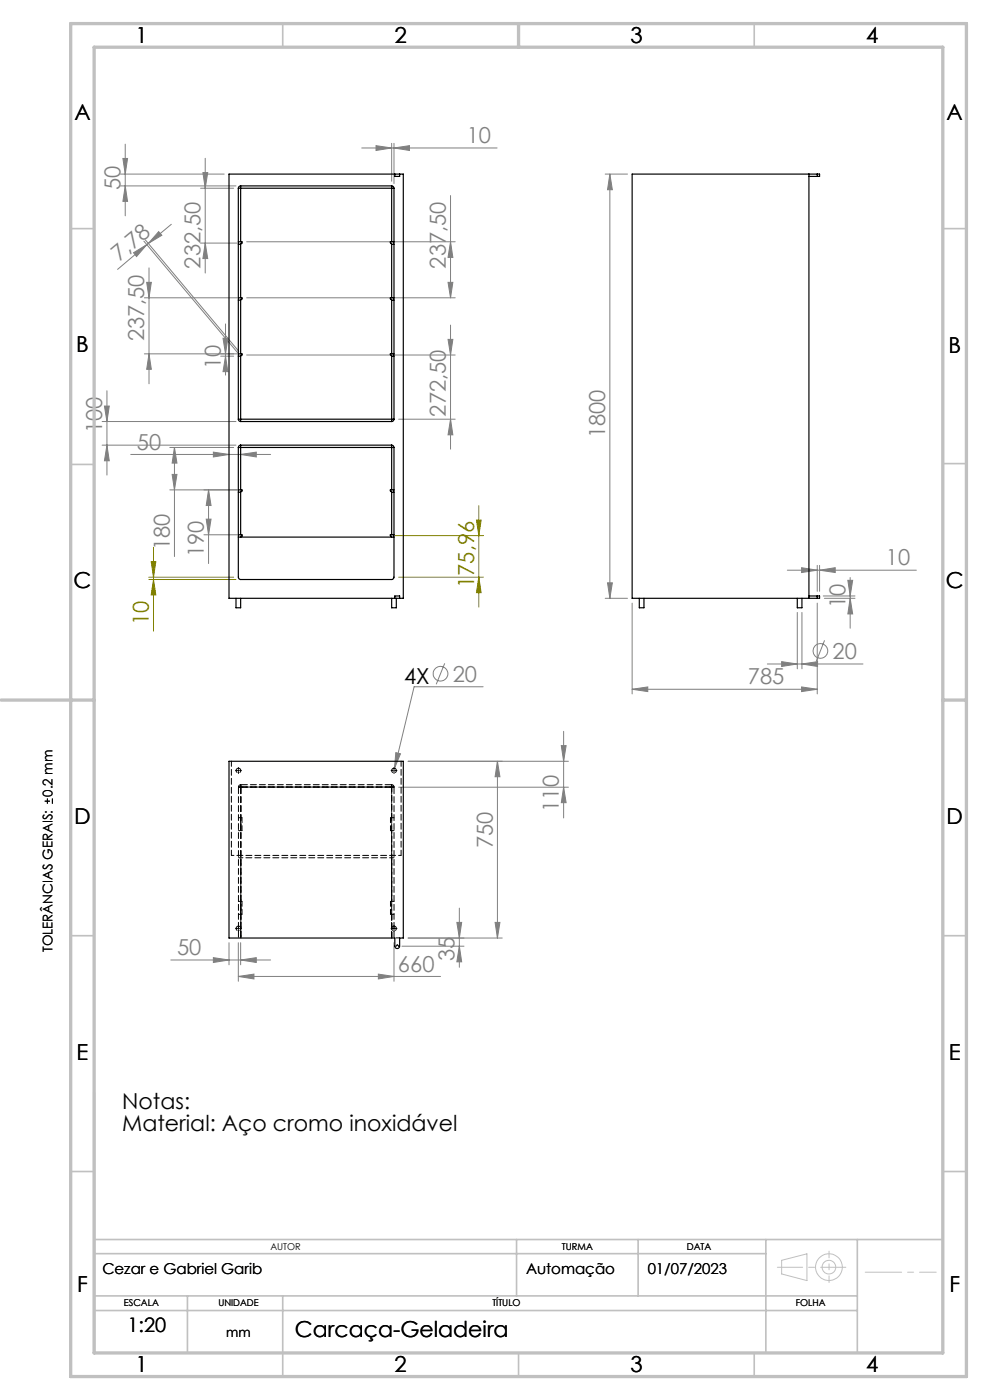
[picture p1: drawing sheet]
<svg xmlns="http://www.w3.org/2000/svg" width="210mm" height="297mm" viewBox="0 0 210 297" stroke-linecap="round" stroke-linejoin="round" font-family="sans-serif">
<g fill="none" stroke="#808080" stroke-width=".21">
<path d="M25.6 39.4h24.5M25.6 36.9h22M26.1 33.6h1l-.5 3.3zM26.6 30.6v15.2M26.6 39.4l.5 3.3h-1zM42.5 39.9h7.1M43 36.6h1.1l-.6 3.3zM43.5 33.6v24.3M76.7 31.4h28.7M79.8 30.9l3.3 .5-3.3 .5zM83.1 30.4v8M83.6 31.4l3.3-.5v1z"/>
<path d="M83.6 30.4v8.5M128.4 36.9h4.7M129.4 36.9l.5 3.3h-1zM129.4 36.9v90M28.3 53.6l2.9-1.7-2.2 2.5zM30.5 51.1l19.9 23.7M30.8 50.9l19.9 23.6M31.1 59.9h1l-.5 3.3zM31.2 51.9l-6.3 5.2M31.5 51.6l-.3 .3M31.6 56.8v24.6M33.7 49.1l.6 .8-2.8 1.7z"/>
<path d="M36.3 47.6l-4.8 4M42.5 51.6h7.8M43.5 51.6l.6 3.3h-1.1zM52.3 51.3h44.3M95 59.9h1.1l-.5 3.3zM95.6 51.3l.5 3.3h-1.1zM95.6 41.5v21.7M30.6 75.1h19.7M30.6 63.2h19.7M31.6 75.1l.5 3.2h-1zM46.8 75.6h2.8M47.3 71.8h1l-.5 3.3z"/>
<path d="M47.8 68.7v10.9M47.8 75.6l.5 3.2h-1zM52.3 63.2h44.3M52.3 75.3h44.3M95 72h1.1l-.5 3.3zM95.6 69v26.3M21.7 94.4h28.4M21.7 89.4h28.4M22.2 86.1h1l-.5 3.3zM22.7 82.9v17.9M22.7 94.4l.5 3.4h-1zM27.7 96.4h29.7"/>
<path d="M36 94.9h13.6M37 94.9v23.2M37 94.9l.5 3.3h-1zM45.3 95.9l3.3 .5-3.3 .5zM51 96.4l3.4-.5v1zM84.6 88.9h12M95.6 88.9l.5 3.3h-1.1zM36 103.9h14.3M36.5 100.6h1l-.5 3.3zM43.3 113.4h7M43.7 110.1h1.1l-.6 3.3zM44.2 103.9l.6 3.3h-1.1z"/>
<path d="M44.2 103.9v15.7M173.4 119.9v5.5M173.8 119.9v5.5M128.4 126.9h4.7M128.9 123.6h1l-.5 3.3zM134.1 127.9v19.3M167 121h27.4M169.1 129.9v12M170 120.4l3.4 .6-3.4 .5zM170.1 129.9v12M173.4 127.9v19.3M173.8 121l3.4-.6v1.1z"/>
<path d="M174.6 126.4h6.8M174.9 126.9h6.5M174.9 135.9l-1.8 4.4M179.8 123.1h1.1l-.6 3.3zM180.3 126.9l.6 3.3h-1.1zM180.3 122.5v10.8M84 159.7l.9 .2-1.2 3.1zM94.3 140.7l-1.8 4.5M102.5 145.7h-14.7l-4.1 17.3M119.1 158.2h1l-.5 3.3zM119.6 155.1v18.4M134.1 146.2l3.3-.5v1z"/>
<path d="M134.1 146.2h39.3M162.8 140.9h20.3M165.8 140.4l3.3 .5-3.3 .5zM170 145.7l3.4 .5-3.4 .5zM170.1 140.9l3.3-.5v1zM83.7 163l-.3 1M84.6 167h36M86.6 161.5h34M105.5 161.5l.5 3.3h-1zM105.5 161.5v37.5M119.6 167l.5 3.3h-1zM48.6 200v4.7"/>
<path d="M50.6 200v8.2M51 200v4.7M83.6 200v8.2M86.6 199h19.9M96.9 195.7h1l-.5 3.3zM97.4 192.6v12.6M105 195.7h1l-.5 3.3zM36.2 203.7h21.2M45.3 203.2l3.3 .5-3.3 .5zM50.6 207.1l3.3-.4v1zM50.6 207.1h42.9M51 203.7l3.4-.5v1z"/>
<path d="M80.3 206.7l3.3 .4-3.3 .6zM85.3 200.7h13.1M97.4 200.7l.5 3.3h-1z"/>
<circle cx="174" cy="138.1" r="1.56"/>
<circle cx="93.4" cy="142.9" r="1.55"/>
</g>
<path d="M9.5 170h1.1M10.1 169.4v1.1M11.1 169.4v1.1M50.4 163.5h.3M50.6 163.4v.2M83.4 163.5h.3M83.6 163.4v.2M50.4 197h.3M50.6 196.8v.3M83.4 197h.3M83.6 196.8v.3" fill="none" stroke="#000" stroke-width=".21"/>
<g fill="none" stroke="#c0c0c0" stroke-width=".21">
<path d="M165.8 267.4l5.4-1.4v5.7l-5.4-1.4z"/>
<circle cx="175.8" cy="268.8" r="1.44"/>
<circle cx="175.8" cy="268.8" r="2.83"/>
</g>
<path d="M32.1 119.1h1l-.5 3.3zM32.6 116.1v17.8M83.8 113.6h18.8M101.1 110.3h1l-.5 3.3zM101.6 107.3v21.5M31.6 122.9h18.5M31.6 122.4h18M32.6 122.9l.5 3.3h-1zM84.6 122.4h18M101.6 122.4l.5 3.3h-1z" fill="none" stroke="#808000" stroke-width=".21"/>
<g fill="none" stroke="#000" stroke-width=".21" stroke-dasharray="15.2 1.3 1.3 1.3">
<path d="M50.3 163.5h-.3M50.6 163.2v-.4M50.6 163.7v.4M50.8 163.5h.4M83.3 163.5h-.3M83.6 163.2v-.4M83.6 163.7v.4M83.8 163.5h.4M50.3 197h-.3M50.6 196.7v-.4M50.6 197.2v.4M50.8 197h.4"/>
<path d="M83.3 197h-.3M83.6 196.7v-.4M83.6 197.2v.4M83.8 197h.4"/>
</g>
<path d="M183.5 269.9h15.1" fill="none" stroke="#c0c0c0" stroke-width=".21" stroke-dasharray="15.2 1.3 1.3 1.3" stroke-dashoffset="7.5"/>
<path d="M200 260.4v7.3" fill="none" stroke="#c0c0c0" stroke-width=".21" stroke-dasharray="15.2 1.3 1.3 1.3" stroke-dashoffset="13.5"/>
<path d="M175.9 265.4v6.7" fill="none" stroke="#c0c0c0" stroke-width=".21" stroke-dasharray="15.2 1.3 1.3 1.3" stroke-dashoffset="13.8"/>
<path d="M164.9 268.8h14.5" fill="none" stroke="#c0c0c0" stroke-width=".21" stroke-dasharray="15.2 1.3 1.3 1.3" stroke-dashoffset="9.9"/>
<g fill="none" stroke="#c0c0c0" stroke-width=".35">
<path d="M60 5v5M160 5v5M15 48.5h5M200 48.5h5M15 98.5h5M200 98.4h5M15 198.5h5M200 198.5h5M15 248.5h5M200 248.5h5M20 274.9h161.9M20 263h180"/>
<path d="M20 278h161.9M20 266h142.5M39.8 274.9v12.1M60 274.9v17.1M109.6 263v11.9M135.4 263v11.9M162.5 263v24M181.9 263v24M110 287v5M160 287v5"/>
</g>
<path d="M20 231.8v55.2" fill="none" stroke="#c0c0c0" stroke-width=".5"/>
<path d="M15 5h190v287h-190zM20 10h180v277h-180zM110 5v5M.2 148.5h19.8M200 148.5h5" fill="none" stroke="#c0c0c0" stroke-width=".7"/>
<g fill="#808000">
<path d="M32.6 122.9l.5 3.3h-1zM32.1 119.1h1l-.5 3.3z"/>
<path d="M101.1 110.3h1l-.5 3.3zM101.6 122.4l.5 3.3h-1z"/>
</g>
<g fill="#808080">
<path d="M51 96.4l3.4-.5v1zM45.3 95.9l3.3 .5-3.3 .5zM173.8 121l3.4-.6v1.1zM170 120.4l3.4 .6-3.4 .5z"/>
<path d="M84 159.7l-.3 3.3 1.2-3.1zM50.6 207.1l3.3-.4v1zM80.3 206.7l3.3 .4-3.3 .6zM134.1 146.2l3.3-.5v1zM170 145.7l3.4 .5-3.4 .5zM165.8 140.4l3.3 .5-3.3 .5zM170.1 140.9l3.3-.5v1z"/>
<path d="M83.6 31.4l3.3-.5v1zM79.8 30.9l3.3 .5-3.3 .5zM51 203.7l3.4-.5v1zM45.3 203.2l3.3 .5-3.3 .5z"/>
<path d="M28.3 53.6l2.9-1.7-2.2 2.5zM33.7 49.1l.6 .8-2.8 1.7z"/>
<path d="M26.6 39.4l.5 3.3h-1zM26.1 33.6h1l-.5 3.3zM22.7 94.4l.5 3.4h-1zM22.2 86.1h1l-.5 3.3zM36.5 100.6h1l-.5 3.3zM37 94.9l.5 3.3h-1zM43.5 51.6l.6 3.3h-1.1zM43 36.6h1.1l-.6 3.3zM47.8 75.6l.5 3.2h-1zM47.3 71.8h1l-.5 3.3z"/>
<path d="M31.6 75.1l.5 3.2h-1zM31.1 59.9h1l-.5 3.3zM43.7 110.1h1.1l-.6 3.3zM44.2 103.9l.6 3.3h-1.1zM105 195.7h1l-.5 3.3zM105.5 161.5l.5 3.3h-1z"/>
<path d="M95.6 51.3l.5 3.3h-1.1zM95 59.9h1.1l-.5 3.3zM95 72h1.1l-.5 3.3zM95.6 88.9l.5 3.3h-1.1zM96.9 195.7h1l-.5 3.3zM97.4 200.7l.5 3.3h-1zM119.1 158.2h1l-.5 3.3zM119.6 167l.5 3.3h-1zM129.4 36.9l.5 3.3h-1zM128.9 123.6h1l-.5 3.3zM179.8 123.1h1.1l-.6 3.3zM180.3 126.9l.6 3.3h-1.1z"/>
</g>
<g fill="none" stroke="#000" stroke-width=".25">
<path d="M50.6 39.9h.4M50.6 39.9v49M51 39.4l-.3 .2-.1 .3M51 39.4v.5M51 39.9v11.4M51 39.4h32.1M51 39.9h32.1M83.1 39.4l.3 .2 .2 .3M83.1 39.4v.5M83.1 39.9h.5M83.1 39.9v11.4M83.6 39.9v49"/>
<path d="M83.7 36.9v.5h1.1v-.5M83.7 36.9h1.1M83.7 36.9h-35.1v90h35.1M84.8 36.9h.7v90h-.7M171.6 36.9v90M171.6 37.4h1.8M173.4 36.9h.4v.5h-.4M173.4 36.9h-39.3v90h39.3M173.4 36.9v.5M50.6 51.3h.7v.3l-.3 .2h-.4M51 51.8v11.4M83.1 51.8v11.4"/>
<path d="M83.1 51.8h.5M83.6 51.3h-.8l.3 .5M50.6 63.2h.7v.2l-.3 .3h-.4M50.6 75.1h.7v.2l-.3 .3h-.4M51 63.6v11.5M51 75.5v13.4M83.1 63.7v11.4M83.1 75.6v13.3M83.1 63.7h.5M83.1 75.6h.5M83.6 63.2h-.8l.3 .5M83.6 75.1h-.8l.3 .5"/>
<path d="M50.6 94.9v27.5l.1 .4 .3 .1h32.1l.3-.1 .2-.4v-27.5M50.6 88.9l.1 .4 .3 .1M50.6 94.9h.4M50.6 88.9h.4M51 94.4l-.3 .2-.1 .3M51 94.4v.5M51 88.9v.5M51 94.9v9M51 94.4h32.1M51 89.4h32.1M51 88.9h32.1M51 94.9h32.1"/>
<path d="M83.1 94.4l.3 .2 .2 .3M83.1 94.9h.5M83.1 94.4v.5M83.1 88.9v.5M83.1 88.9h.5M83.1 94.9v9M83.6 88.9l-.2 .4-.3 .1M50.6 103.9h.7v.3l-.3 .2h-.4M50.6 113.4h.7v.3l-.3 .2M50.6 113.9h33M51 104.4v9M51 113.9h.1"/>
<path d="M83.1 104.4v9M83.1 104.4h.5M83.6 103.9h-.8l.3 .5M83.6 113.4h-.8l.3 .5M50.1 126.9v2h.9v-2M83.1 126.9v2h1v-2M83.7 126.9v-.5h1.1v.5M83.7 126.9h1.1M135.6 126.9v2h1v-2M169.1 126.9v2h1v-2M171.6 126.4h1.8M173.4 126.4h.4v.5h-.4"/>
<path d="M173.4 126.4v.5M48.6 161.5h36.9v37.5h-.7v1.7a.51 .51 0 0 1-.5 .5 .51 .51 0 0 1-.6-.5v-1.7h-35.1z"/>
</g>
<path d="M83.1 176.2v15M83.1 191.2v-15M84.3 200.5a.25 .25 0 0 1 .2 .3 .25 .25 0 0 1-.4 .1 .25 .25 0 0 1 .1-.4h.1" fill="none" stroke="#000" stroke-width=".21" stroke-dasharray="1.3 .6" stroke-dashoffset=".8"/>
<path d="M84.8 199h-1" fill="none" stroke="#000" stroke-width=".21" stroke-dasharray="1.3 .6" stroke-dashoffset=".5"/>
<path d="M50.6 167v32M51.1 167h32M51.1 167v32M83.1 166.5h-32M83.1 167v32M83.1 167h-32M51.1 199v-32M83.6 199v-32" fill="none" stroke="#000" stroke-width=".21" stroke-dasharray="1.3 .6" stroke-dashoffset="-.1"/>
<g fill="none" stroke="#000" stroke-width=".21" stroke-dasharray="1.3 .6">
<path d="M50.6 167h.5M50.6 163a.5 .5 0 0 1 .4 .7 .5 .5 0 0 1-.8 .1 .5 .5 0 0 1 .3-.8h.1M51.1 166.5v.5M51.1 167h-.5M51.1 167v-.5M83.1 166.5v.5M83.1 167h.5M83.1 167v-.5M83.6 167h-.5M83.6 163a.5 .5 0 0 1 .4 .7 .5 .5 0 0 1-.8 .1 .5 .5 0 0 1 .3-.8h.1M50.6 196.5a.5 .5 0 0 1 .4 .7 .5 .5 0 0 1-.8 .1 .5 .5 0 0 1 .3-.8h.1M83.1 199v-5"/>
<path d="M83.1 194v5M83.6 196.5a.5 .5 0 0 1 .4 .7 .5 .5 0 0 1-.8 .1 .5 .5 0 0 1 .3-.8h.1"/>
</g>
<path d="M51.1 166.5l-.4 .1-.1 .4M51.3 173.5h-.7M51.3 176.2h-.7M82.8 176.2h.8M82.8 173.5h.8M83.1 166.5l.3 .1 .2 .4M51.3 194h-.7M51.3 191.2h-.7M82.8 194h.8M82.8 191.2h.8" fill="none" stroke="#000" stroke-width=".21" stroke-dasharray="1.3 .6" stroke-dashoffset=".4"/>
<path d="M51 173.5v2.7M51.3 173.5v2.7M82.8 173.5v2.7M83.1 176.2v-2.7M83.1 173.5v-6.5M83.1 167v6.5M49.1 181.5v-20M51 191.2v2.8M51.3 191.2v2.8M82.8 191.2v2.8M83.1 194v-2.8M85.1 181.5v-20" fill="none" stroke="#000" stroke-width=".21" stroke-dasharray="1.3 .6" stroke-dashoffset=".2"/>
<path d="M50.6 167h33M50.6 182h33" fill="none" stroke="#000" stroke-width=".21" stroke-dasharray="1.3 .6" stroke-dashoffset=".3"/>
<path d="M49.1 181.5h36M51.1 182v17" fill="none" stroke="#000" stroke-width=".21" stroke-dasharray="1.3 .6" stroke-dashoffset=".7"/>
<path d="M83.1 191.2v-9.2" fill="none" stroke="#000" stroke-width=".21" stroke-dasharray="1.3 .6" stroke-dashoffset="-.2"/>
<g font-size="4.7">
<text x="28.7" y="9">1</text>
<text x="83.7" y="9">2</text>
<text x="133.7" y="9">3</text>
<text x="183.7" y="9">4</text>
<text x="15.8" y="25.5">A</text>
<text x="200.8" y="25.5">A</text>
<text x="16.2" y="74.8">B</text>
<text x="201.2" y="74.8">B</text>
<text x="15.6" y="124.7">C</text>
<text x="200.6" y="124.7">C</text>
<text x="85.7" y="145">4X</text>
<text x="15.8" y="174.7">D</text>
<text x="200.8" y="174.7">D</text>
<text x="16.2" y="224.8">E</text>
<text x="201.3" y="224.8">E</text>
<text x="25.9" y="235.4">Notas:</text>
<text x="25.9" y="239.9">Material: Aço cromo inoxidável</text>
<text x="16.4" y="274">F</text>
<text x="201.4" y="274">F</text>
<text x="62.6" y="283.7">Carcaça-Geladeira</text>
<text x="28.7" y="291">1</text>
<text x="83.7" y="291">2</text>
<text x="133.7" y="291">3</text>
<text x="183.7" y="291">4</text>
</g>
<g font-size="4.7" fill="#808080">
<text x="99" y="30.4">10</text>
<text x="25.6" y="40.2" transform="rotate(-90 25.6 40.2)">50</text>
<text x="25.3" y="55.5" transform="rotate(-40 25.3 55.5)">7,78</text>
<text x="42.5" y="57" transform="rotate(-90 42.5 57)">232,50</text>
<text x="94.6" y="57" transform="rotate(-90 94.6 57)">237,50</text>
<text x="30.6" y="72.4" transform="rotate(-90 30.6 72.4)">237,50</text>
<text x="46.8" y="78.3" transform="rotate(-90 46.8 78.3)">10</text>
<text x="94.6" y="88.4" transform="rotate(-90 94.6 88.4)">272,50</text>
<text x="21.7" y="91.9" transform="rotate(-90 21.7 91.9)">100</text>
<text x="29" y="95.4">50</text>
<text x="128.4" y="93" transform="rotate(-90 128.4 93)">1800</text>
<text x="36" y="116.8" transform="rotate(-90 36 116.8)">180</text>
<text x="43.3" y="118.2" transform="rotate(-90 43.3 118.2)">190</text>
<text x="187.9" y="119.9">10</text>
<text x="179.4" y="129" transform="rotate(-90 179.4 129)">10</text>
<text x="176.6" y="139.8">20</text>
<text x="96" y="144.6">20</text>
<text x="158.6" y="145.2">785</text>
<text x="118.6" y="172.2" transform="rotate(-90 118.6 172.2)">110</text>
<text x="104.5" y="179.9" transform="rotate(-90 104.5 179.9)">750</text>
<text x="37.6" y="202.6">50</text>
<text x="96.4" y="203.9" transform="rotate(-90 96.4 203.9)">35</text>
<text x="84.4" y="206.1">660</text>
</g>
<g font-size="4.7" fill="#808000">
<text x="100.6" y="124.7" transform="rotate(-90 100.6 124.7)">175,96</text>
<text x="31.6" y="132.6" transform="rotate(-90 31.6 132.6)">10</text>
</g>
<text font-size="4.2" x="27.1" y="282.7">1:20</text>
<g font-size="3.2">
<text x="21.7" y="270.3">Cezar e Gabriel Garib</text>
<text x="111.6" y="270.3">Automação</text>
<text x="137.4" y="270.3">01/07/2023</text>
</g>
<g font-size="2.8">
<text x="11.1" y="169" transform="rotate(-90 11.1 169)">0.2 mm</text>
<text x="11.1" y="202" transform="rotate(-90 11.1 202)">TOLERÂNCIAS GERAIS:</text>
<text x="48" y="283.7">mm</text>
</g>
<g font-size="2">
<text x="57.4" y="265.1">AUTOR</text>
<text x="119.2" y="265.1">TURMA</text>
<text x="145.7" y="265.2">DATA</text>
<text x="26.3" y="277.1">ESCALA</text>
<text x="46.3" y="277.1">UNIDADE</text>
<text x="104.4" y="277.1">TÍTULO</text>
<text x="168.8" y="277.1">FOLHA</text>
</g>
</svg>
